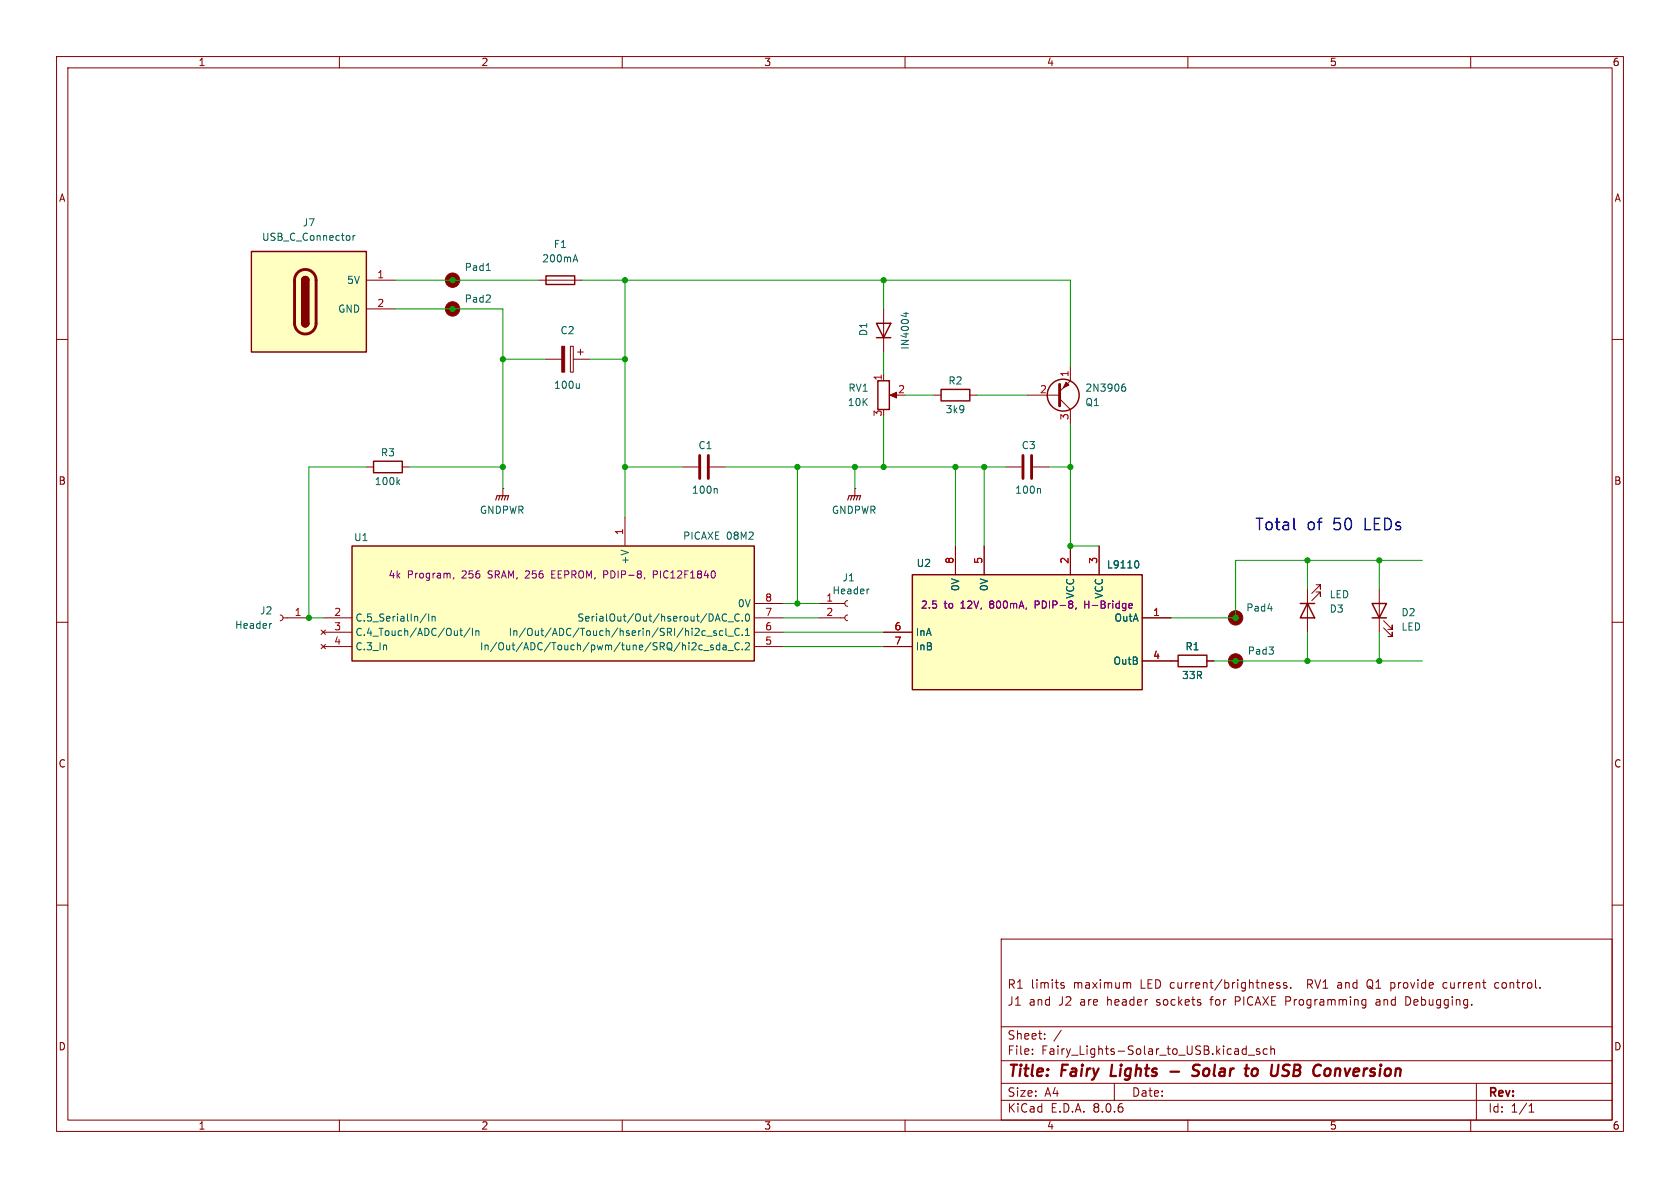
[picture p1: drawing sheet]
<svg xmlns="http://www.w3.org/2000/svg" width="297mm" height="210mm" viewBox="0 0 297 210" stroke-linecap="round" stroke-linejoin="round" font-family="sans-serif">
<g fill="none" stroke="#840000" stroke-width=".18">
<path d="M10 10h277v190h-277zM12 12h273v186h-273zM60 10v2M110 10v2M160 10v2M210 10v2M260 10v2M10 60h2M285 60h2M120.6 82.6h2.8M125.5 82.6h2.8M10 110h2"/>
<path d="M285 110h2M10 160h2M285 160h2M177 166h108v32h-108zM187.6 174.1l.5 .2 .1 .2-.2 .2-.5-.1M187.6 173.8h.5M199.5 173.7l.3 .1 .1 .1v.8M218.4 177h.6M219 176.2h-.6v1.5M224.9 173.7l.2 .4-.7 .1M225 174.6l-.1 .1M226.2 173.8l-.3-.1-.2 .2v.2l.5 .2v.3h-.5"/>
<path d="M227.5 173.8l-.4-.1-.2 .2 .1 .2 .5 .2v.3h-.6M228.2 174.6v.1M241 176.7l.5 .1M241.5 176.7v1.2l-.3 .3M241.5 177.6l-.5 .1M242 173.2l-.1 .1a.96 .96 0 0 0 .1 1.4M243.7 176.7l-.4 .1M243.8 177.1h-.3a.29 .29 0 0 0-.3 .3 .29 .29 0 0 0 .3 .3h.3M245.9 174.6l.4 .1M245.9 173.7v1.5M246.3 173.7l-.4 .1M249.1 176.3l-.6-.1v1.5l.6-.1"/>
<path d="M255.7 173.7h-.3l-.3 .3 .1 .6 .5 .1M265 173.8l-.5-.1-.3 .3v.4l.2 .2h.6M60 198v2M110 198v2M160 198v2M177 194.5h108M177 191.5h108M177 187.5h108M177 181.5h108M182.5 186.3v.1M182.5 185.5v.1M184.7 183.6v.1"/>
<path d="M184.7 182.8v.1M187.6 182.1l-1.3 2M197 191.5v3M210 198v2M219.7 186.3h.6M219.7 185.5h.6M220.3 184.9v1.5M220.7 186.5h1.1M222.7 185.5l-.4-.1-.2 .2 .1 .2 .5 .2v.3h-.6M224 185.5l-.4-.1-.3 .3v.4l.2 .2h.5M224.7 185.5l.2-.1 .3 .1 .1 .9M224.7 184.9v1.5"/>
<path d="M260 198v2M261 191.5v6.5M270.3 196.6h.9M270.3 195.5l.4-.4v1.5"/>
</g>
<path d="M196.6 188.2l-.3 2h1M206.9 189.4h1.5M212.1 188.3a.85 .85 0 0 0-1 .1 .45 .45 0 0 0 .1 .8l.4 .1a.49 .49 0 0 1 .3 .5 .49 .49 0 0 1-.4 .4l-.8-.1M221.4 189.1a.52 .52 0 0 1 .6-.2 .52 .52 0 0 1 .4 .4l-.1 .5a.6 .6 0 0 1-.9 .3M227 189.1l.5 .2a.49 .49 0 0 1 .4 .5 .49 .49 0 0 1-.5 .4h-.5M227.1 188.3l.2-.1 .7 .1M236.1 188.9l-.1 1.3M236.4 188.9l-.3 .2" fill="none" stroke="#840000" stroke-width=".4"/>
<path d="M123.7 80.5v4.1M125.2 80.5v4.1" fill="none" stroke="#840000" stroke-width=".51"/>
<path d="M126.6 86.3l.2 .2v.7" fill="none" stroke="#006464" stroke-width=".18"/>
<path d="M161.3 101.6h40.6v20.3h-40.6z" fill="#ffffc2"/>
<g fill="none" stroke="#840000" stroke-width=".25">
<path d="M96.5 48.8h5.1v1.5h-5.1zM154.9 57.2h2.6l-1.3 2.5zM154.9 59.7h2.6M155.2 67.3h2v5.1h-2zM166.4 68.8h5v2.1h-5zM161.3 101.6h40.6v20.3h-40.6zM229.9 106.7h2.5M231.1 106.7l1.3 2.5h-2.5z"/>
<circle cx="188" cy="69.8" r="2.82"/>
</g>
<g fill="none" stroke="#840000" stroke-width=".18">
<path d="M80 49.5h.1M80 54.6h.1M95.2 49.5h7.7M156.2 54.6v7.6M96.5 63.5h2.8M100.8 61.2h.5v4.6h-.5zM101.3 63.5h2.8M102.1 62.2h1M102.6 61.7v1M156.2 66v1.3M157.7 69.9h1M165.1 69.9h1.3"/>
<path d="M171.4 69.9h1.3M181.6 69.9h5.7M187.3 70.5l1.9 1.9v2.5M189.2 64.8v2.5l-1.9 1.9M151.1 86.4h.1M151.1 86.4v1.2M168.9 96.5v5.1M174 96.5v5.1M177.8 82.6h2.8M182.6 82.6h2.8M189.2 96.5v5.1M194.3 96.5v5.1"/>
<path d="M49.5 108.7l.4 .2 .1 .3-.1 .4-.4 .1M50 109.2h4.6M144.8 109.2h4.6M144.8 106.7h4.6M149.9 108.7l-.4 .2-.1 .3 .1 .4 .4 .1M149.9 106.2l-.4 .1-.1 .4 .1 .3 .4 .2M156.2 111.8h5.1M156.2 114.3h5.1M201.9 109.2h5.1M201.9 116.8h5.1M231.1 104.1v7.7M232.7 103.4h.7v.7v-.7l-1.5 1.5"/>
<path d="M232.7 104.6h.7v.8v-.8l-1.5 1.6"/>
</g>
<g fill="none" stroke="#006464" stroke-width=".18">
<path d="M86 47.8h.7M101.4 45.9h.6M101.7 45l.4 1.3M159.8 55.4h.8M160.2 55.2v.8M102.4 67.8v.9M102.4 68.5l-.2 .2M198.4 68.4h.4l.2 .2-.1 .5h-.5M198.9 67.9l-.4 .1M183.8 86.3l.2 .2v.7M201 99.1a.79 .79 0 0 1 0 1.3M48 110.2l-.2 .1"/>
<path d="M153.6 104.1l-.2 .1"/>
</g>
<path d="M190.3 107.5l-.2 .2M191.8 106.2v1.3M191.8 106.8h.7M199.8 106.7h.3l.1 .3-.6 .1M200.1 107.5h-.3" fill="none" stroke="#840084" stroke-width=".18"/>
<g fill="#840000" stroke="#840000" stroke-width=".18">
<path d="M157.4 69.9l1.1-.6v1.1z"/>
<path d="M188.5 67.6l.5 .5-1 .5z"/>
<path d="M99.3 61.2h.5v4.6h-.5z"/>
<circle cx="80" cy="49.5" r="1.27"/>
<circle cx="80" cy="54.6" r="1.27"/>
</g>
<path d="M187.3 67.9v3.9M180.8 80.5v4.1M182.4 80.5v4.1" fill="none" stroke="#840000" stroke-width=".51"/>
<path d="M149.9 88.4l.2-.8h2l-.2 .8M150.6 87.6l-.2 .8M151.1 87.6l-.2 .8M151.6 87.6l-.2 .8" fill="none" stroke="#840000" stroke-width=".2"/>
<path d="M62.2 96.5h71.1v20.3h-71.1z" fill="#ffffc2"/>
<path d="M62.2 96.5h71.1v20.3h-71.1zM66 81.5h5.1v2.1h-5.1z" fill="none" stroke="#840000" stroke-width=".25"/>
<g fill="none" stroke="#840000" stroke-width=".18">
<path d="M64.8 82.6h1.2M71.1 82.6h1.3M88.9 86.4h.1M88.9 86.4v1.2M110.5 91.4v5.1M56.8 111.4l.7 .7M56.8 113.9l.7 .8M57.1 109.2h5.1M57.1 111.8h5.1M57.1 114.3h5.1M57.5 111.4l-.7 .7M57.5 113.9l-.7 .8"/>
<path d="M133.3 109.2h5.1M133.3 111.8h5.1M133.3 114.3h5.1M133.3 106.7h5.1"/>
</g>
<g fill="none" stroke="#006464" stroke-width=".18">
<path d="M70.3 85.2l.4 .5M70.7 84.8l-.5 .5M75.4 108.5l-1.1 1.6M75.8 108.5v1.3M76.4 109v.8M76.4 109.1l.2-.1h.3v.8M81.3 111.5h.5M81.5 111.1v1.1l.3 .1M83.1 111l-1.1 1.6M83.5 111.1v1.2M84.1 111.6l.2-.1 .3 .1 .1 .7M84.1 111.5v.8"/>
<path d="M124.2 114.1l-.4-.1-.3 .3 .2 .5h.5M124.4 115h1M124.7 111.6l-.4-.1-.2 .2 .1 .6h.5M124.9 112.5h1M126.1 114.1l-.3-.1-.2 .2 .1 .2 .4 .1v.3h-.5M126.6 111.6l-.3-.1-.2 .2 .1 .2 .4 .1v.3h-.5M127.2 114.1l-.3-.1-.3 .3 .2 .5h.4M127.2 113.6v1.3M127.8 111.6l-.4-.1-.2 .2 .1 .6h.5M127.8 114.1h.5l.1 .8M128.3 111.1v1.1l.2 .1M128.4 114.3l-.4 .1-.2 .2 .2 .3 .4-.1"/>
<path d="M128.4 108.7a.6 .6 0 0 0-.8 .4 .6 .6 0 0 0 .6 .7l.2-.1M128.7 115h1M128.7 112.5h1M128.7 109.9h1M130.7 111.2a.6 .6 0 0 0-.9 .4 .6 .6 0 0 0 .6 .7l.3-.1M130.7 113.7a.6 .6 0 0 0-.9 .5 .6 .6 0 0 0 .6 .7l.3-.1M130.7 108.7a.6 .6 0 0 0-.9 .4 .6 .6 0 0 0 .6 .7l.3-.1M131.2 114.8v.1M131.2 109.7v.1M131.2 112.2v.1M131.8 112.3h.7M131.8 113.7l.5-.1 .2 .4-.8 .9h.8"/>
<path d="M131.8 111.4l.3-.3v1.2M131.9 108.7l.2-.2a.68 .68 0 0 1 .4 .7 .68 .68 0 0 1-.4 .6l-.2-.1-.1-.4z"/>
</g>
<path d="M80.2 102.1l-.1 .3M97.5 101.5h.5M98.1 100.9h-.6v1.3h.6M116.1 101l-.6-.1v1.3M116.1 101.5l-.6 .1" fill="none" stroke="#840084" stroke-width=".18"/>
<path d="M87.6 88.4l.3-.8h2l-.2 .8M88.4 87.6l-.3 .8M88.9 87.6l-.3 .8M89.4 87.6l-.2 .8" fill="none" stroke="#840000" stroke-width=".2"/>
<path d="M44.4 44.5h20.4v17.7h-20.4z" fill="#ffffc2"/>
<path d="M44.4 44.5h20.4v17.7h-20.4zM53.3 57.2a.64 .64 0 0 0 .7 .6 .64 .64 0 0 0 .6-.6M53.3 49.5a.64 .64 0 0 1 .7-.6 .64 .64 0 0 1 .6 .6M208.3 115.8h5.1v2.1h-5.1zM242.6 106.7h2.5l-1.3 2.5zM242.6 109.2h2.5" fill="none" stroke="#840000" stroke-width=".25"/>
<path d="M52.6 48.2a1.9 1.9 0 0 1 2.1-.4 1.9 1.9 0 0 1 1.2 1.7v7.7a1.91 1.91 0 0 1-1.9 1.8 1.91 1.91 0 0 1-1.9-1.8v-7.8l.1-.7z" fill="none" stroke="#840000" stroke-width=".51"/>
<g fill="#840000" stroke="#840000" stroke-width=".25">
<path d="M53.3 57.2h1.3a.64 .64 0 0 1-.6 .6 .64 .64 0 0 1-.7-.6z"/>
<path d="M53.3 49.5h1.3v7.7h-1.3z"/>
<path d="M53.5 49.1a.64 .64 0 0 1 .7-.2 .64 .64 0 0 1 .4 .6h-1.3z"/>
</g>
<g fill="none" stroke="#840000" stroke-width=".18">
<path d="M64.8 49.5h5M64.8 54.6h5M168.9 96.5v5.1M174 96.5v5.1M189.2 96.5v5.1M194.3 96.5v5.1M156.2 111.8h5.1M156.2 114.3h5.1M201.9 116.8h6.4M201.9 109.2h5.1M213.4 116.8h1.2M218.4 109.2h.1"/>
<path d="M218.4 116.8h.1M243.8 104.1v7.7M244.6 111l1.5 1.5v-.7v.7h-.7M244.6 109.7l1.5 1.6v-.8v.8h-.7"/>
</g>
<path d="M62.4 41.6v.9M62.8 41.6l-.4 .3M201 99.1a.79 .79 0 0 1 0 1.3M224.1 107.6h.8" fill="none" stroke="#006464" stroke-width=".18"/>
<g fill="#840000" stroke="#840000" stroke-width=".18">
<circle cx="218.4" cy="109.2" r="1.27"/>
<circle cx="218.4" cy="116.8" r="1.27"/>
</g>
<g fill="none" stroke="#009600" stroke-width=".18">
<path d="M69.8 49.5h25.4M69.8 54.6h19.1v31.8M102.9 49.5h86.3v15.3M110.5 49.5v41.9M156.2 49.5v5.1M88.9 63.5h7.6M104.1 63.5h6.4M156.2 62.2v3.8M156.2 73.7v8.9M160 69.9h5.1M172.7 69.9h8.9M189.2 74.9v21.6h5.1"/>
<path d="M64.8 82.6h-10.2v26.6h2.5M72.4 82.6h16.5M110.5 82.6h10.1M128.3 82.6h49.5M141 82.6v24.1M151.1 82.6v3.8M168.9 82.6v13.9M174 82.6v13.9M185.4 82.6h3.8M231.1 99.1v5M243.8 99.1v5M251.5 99.1h-33.1v10.1h-11.4"/>
<path d="M138.4 111.8h17.8M138.4 109.2h6.4M138.4 114.3h17.8M138.4 106.7h6.4M214.6 116.8h36.9M231.1 111.8v5M243.8 111.8v5"/>
</g>
<path d="M190.3 107.5l-.2 .2M191.8 106.2v1.3M191.8 106.8h.7M199.8 106.7h.3l.1 .3-.6 .1M200.1 107.5h-.3" fill="none" stroke="#840084" stroke-width=".18"/>
<g fill="#009600" stroke="#009600" stroke-width=".18">
<circle cx="110.5" cy="63.5" r=".46"/>
<circle cx="156.2" cy="82.6" r=".46"/>
<circle cx="156.2" cy="49.5" r=".46"/>
<circle cx="151.1" cy="82.6" r=".46"/>
<circle cx="141" cy="106.7" r=".46"/>
<circle cx="110.5" cy="82.6" r=".46"/>
<circle cx="141" cy="82.6" r=".46"/>
<circle cx="168.9" cy="82.6" r=".46"/>
<circle cx="174" cy="82.6" r=".46"/>
<circle cx="189.2" cy="82.6" r=".46"/>
<circle cx="110.5" cy="49.5" r=".46"/>
<circle cx="54.6" cy="109.2" r=".46"/>
<circle cx="88.9" cy="63.5" r=".46"/>
<circle cx="88.9" cy="82.6" r=".46"/>
<circle cx="80" cy="54.6" r=".46"/>
<circle cx="80" cy="49.5" r=".46"/>
<circle cx="189.2" cy="96.5" r=".46"/>
<circle cx="218.4" cy="109.2" r=".46"/>
<circle cx="231.1" cy="99.1" r=".46"/>
<circle cx="243.8" cy="99.1" r=".46"/>
<circle cx="231.1" cy="116.8" r=".46"/>
<circle cx="218.4" cy="116.8" r=".46"/>
<circle cx="243.8" cy="116.8" r=".46"/>
</g>
<g font-size="2.8" fill="#0000c2">
<text x="221.7" y="94.1">Total</text>
<text x="231.1" y="94.1">of</text>
<text x="236" y="94.1">50</text>
<text x="241.7" y="94.1">LEDs</text>
</g>
<g font-size="2.8" fill="#840000">
<text x="178" y="190.9">Title:</text>
<text x="187.7" y="190.9">Fairy</text>
<text x="197.2" y="190.9">Lights</text>
<text x="213.3" y="190.9">Solar</text>
<text x="223.4" y="190.9">to</text>
<text x="228.7" y="190.9">USB</text>
<text x="237" y="190.9">Conversion</text>
</g>
<g font-size="2.1" fill="#840000">
<text x="178" y="178">J1</text>
<text x="178" y="175">R1</text>
<text x="181.9" y="178">and</text>
<text x="182.2" y="175">limits</text>
<text x="187.2" y="178">J2</text>
<text x="189.8" y="175">maximum</text>
<text x="191.1" y="178">are</text>
<text x="196" y="178">header</text>
<text x="201.8" y="175">LED current/brightness.</text>
<text x="204.9" y="178">sockets</text>
<text x="214.6" y="178">for</text>
<text x="219" y="178">PICAXE Programming</text>
<text x="231.7" y="175">RV1 and</text>
<text x="242.5" y="175">Q1</text>
<text x="244.3" y="178">and</text>
<text x="246.8" y="175">provide</text>
<text x="249.6" y="178">Debugging.</text>
<text x="256.3" y="175">current</text>
<text x="265.6" y="175">control.</text>
<text x="178" y="184">Sheet:</text>
<text x="178" y="186.7">File:</text>
<text x="184.1" y="186.7">Fairy_Lights-Solar_to_USB.kicad_sch</text>
<text x="178" y="196.9">KiCad</text>
<text x="178" y="194.1">Size:</text>
<text x="184.7" y="194.1">A4</text>
<text x="185.7" y="196.9">E.D.A.</text>
<text x="193.3" y="196.9">8.0.6</text>
<text x="200" y="194.1">Date:</text>
<text x="263" y="194.3">Rev:</text>
<text x="263" y="196.9">Id:</text>
<text x="267.1" y="196.9">1/1</text>
</g>
<g font-size="1.8" fill="#840000">
<text x="35" y="11.9">1</text>
<text x="85" y="11.9">2</text>
<text x="135" y="11.9">3</text>
<text x="185" y="11.9">4</text>
<text x="235" y="11.9">5</text>
<text x="285" y="11.9">6</text>
<text x="10.3" y="35.9">A</text>
<text x="285.3" y="35.9">A</text>
<text x="10.3" y="85.9">B</text>
<text x="285.3" y="85.9">B</text>
<text x="10.3" y="135.9">C</text>
<text x="285.3" y="135.9">C</text>
<text x="10.3" y="185.9">D</text>
<text x="285.3" y="185.9">D</text>
<text x="35" y="199.9">1</text>
<text x="85" y="199.9">2</text>
<text x="135" y="199.9">3</text>
<text x="185" y="199.9">4</text>
<text x="235" y="199.9">5</text>
<text x="285" y="199.9">6</text>
</g>
<g font-size="1.8" fill="#006464">
<text x="53.4" y="40.2">J7</text>
<text x="46.2" y="42.8">USB_C_Connector</text>
<text x="95.8" y="46.6">200mA</text>
<text x="97.8" y="44">F1</text>
<text x="61.3" y="50.4">5V</text>
<text x="82.1" y="48.1">Pad1</text>
<text x="82.1" y="53.7">Pad2</text>
<text x="59.7" y="55.5">GND</text>
<text x="99" y="59.3">C2</text>
<text x="153.5" y="59.5" transform="rotate(-90 153.5 59.5)">D1</text>
<text x="160.9" y="61.9" transform="rotate(-90 160.9 61.9)">IN4004</text>
<text x="97.8" y="68.9">100u</text>
<text x="149.8" y="72">10K</text>
<text x="149.9" y="69.4">RV1</text>
<text x="167.6" y="68.2">R2</text>
<text x="191.8" y="72">Q1</text>
<text x="191.8" y="69.4">2N3906</text>
<text x="167.1" y="73.3">3k9</text>
<text x="67.2" y="80.9">R3</text>
<text x="123.4" y="79.6">C1</text>
<text x="180.5" y="79.6">C3</text>
<text x="66.1" y="86">100k</text>
<text x="122.2" y="87.5">100n</text>
<text x="179.4" y="87.5">100n</text>
<text x="62.5" y="95.9">U1</text>
<text x="84.7" y="91">GNDPWR</text>
<text x="120.7" y="95.6">PICAXE</text>
<text x="128.4" y="95.6">08M2</text>
<text x="147" y="91">GNDPWR</text>
<text x="111.4" y="99.9" transform="rotate(-90 111.4 99.9)">+V</text>
<text x="162" y="100.4">U2</text>
<text x="195.6" y="100.7">L9110</text>
<text x="130.3" y="107.5">0V</text>
<text x="147.1" y="105.3">Header</text>
<text x="148.9" y="103">J1</text>
<text x="169.8" y="104.6" transform="rotate(-90 169.8 104.6)">0V</text>
<text x="174.9" y="104.6" transform="rotate(-90 174.9 104.6)">0V</text>
<text x="190.1" y="105.9" transform="rotate(-90 190.1 105.9)">VCC</text>
<text x="195.2" y="105.9" transform="rotate(-90 195.2 105.9)">VCC</text>
<text x="235" y="106">LED</text>
<text x="41.5" y="111.4">Header</text>
<text x="45.9" y="108.8">J2</text>
<text x="62.7" y="110.1">C.5_SerialIn/In</text>
<text x="62.7" y="112.6">C.4_Touch/ADC/Out/In</text>
<text x="89.8" y="112.6">In/Out/ADC/Touch/hserin/SRI/hi2c_scl_C.1</text>
<text x="102" y="110.1">SerialOut/Out/hserout/DAC_C.0</text>
<text x="161.8" y="112.6">InA</text>
<text x="196.9" y="110.1">OutA</text>
<text x="220.2" y="108.3">Pad4</text>
<text x="235" y="108.5">D3</text>
<text x="247.7" y="109.1">D2</text>
<text x="247.7" y="111.7">LED</text>
<text x="62.7" y="115.2">C.3_In</text>
<text x="84.7" y="115.2">In/Out/ADC/Touch/pwm/tune/SRQ/hi2c_sda_C.2</text>
<text x="161.8" y="115.2">InB</text>
<text x="196.7" y="117.7">OutB</text>
<text x="209.5" y="115.2">R1</text>
<text x="220.5" y="115.9">Pad3</text>
<text x="208.9" y="120.2">33R</text>
</g>
<g font-size="1.8" fill="#a90000">
<text x="66.6" y="49.3">1</text>
<text x="66.6" y="54.4">2</text>
<text x="156" y="67.4" transform="rotate(-90 156 67.4)">1</text>
<text x="158.7" y="69.6">2</text>
<text x="183.8" y="69.6">2</text>
<text x="189" y="66.7" transform="rotate(-90 189 66.7)">1</text>
<text x="156" y="73.7" transform="rotate(-90 156 73.7)">3</text>
<text x="189" y="74.4" transform="rotate(-90 189 74.4)">3</text>
<text x="110.2" y="94.7" transform="rotate(-90 110.2 94.7)">1</text>
<text x="168.7" y="99.8" transform="rotate(-90 168.7 99.8)">8</text>
<text x="173.7" y="99.8" transform="rotate(-90 173.7 99.8)">5</text>
<text x="189" y="99.8" transform="rotate(-90 189 99.8)">2</text>
<text x="194.1" y="99.8" transform="rotate(-90 194.1 99.8)">3</text>
<text x="135.2" y="106.4">8</text>
<text x="146" y="106.4">1</text>
<text x="52" y="109">1</text>
<text x="59" y="109">2</text>
<text x="59" y="111.5">3</text>
<text x="135.2" y="111.5">6</text>
<text x="135.2" y="109">7</text>
<text x="146" y="109">2</text>
<text x="158" y="111.5">6</text>
<text x="203.8" y="109">1</text>
<text x="59" y="114">4</text>
<text x="135.2" y="114">5</text>
<text x="158" y="114">7</text>
<text x="203.8" y="116.6">4</text>
</g>
<g font-size="1.8" fill="#840084">
<text x="68.6" y="102.5">4k</text>
<text x="72" y="102.5">Program,</text>
<text x="81.8" y="102.5">256</text>
<text x="86.6" y="102.5">SRAM, 256</text>
<text x="98.1" y="102.5">EEPROM, PDIP-8,</text>
<text x="116.5" y="102.5">PIC12F1840</text>
<text x="162.7" y="107.8">2.5</text>
<text x="166.9" y="107.8">to</text>
<text x="169.9" y="107.8">12V,</text>
<text x="175.2" y="107.8">800mA,</text>
<text x="183.4" y="107.8">PDIP-8,</text>
<text x="192.4" y="107.8">H-Bridge</text>
</g>
</svg>
